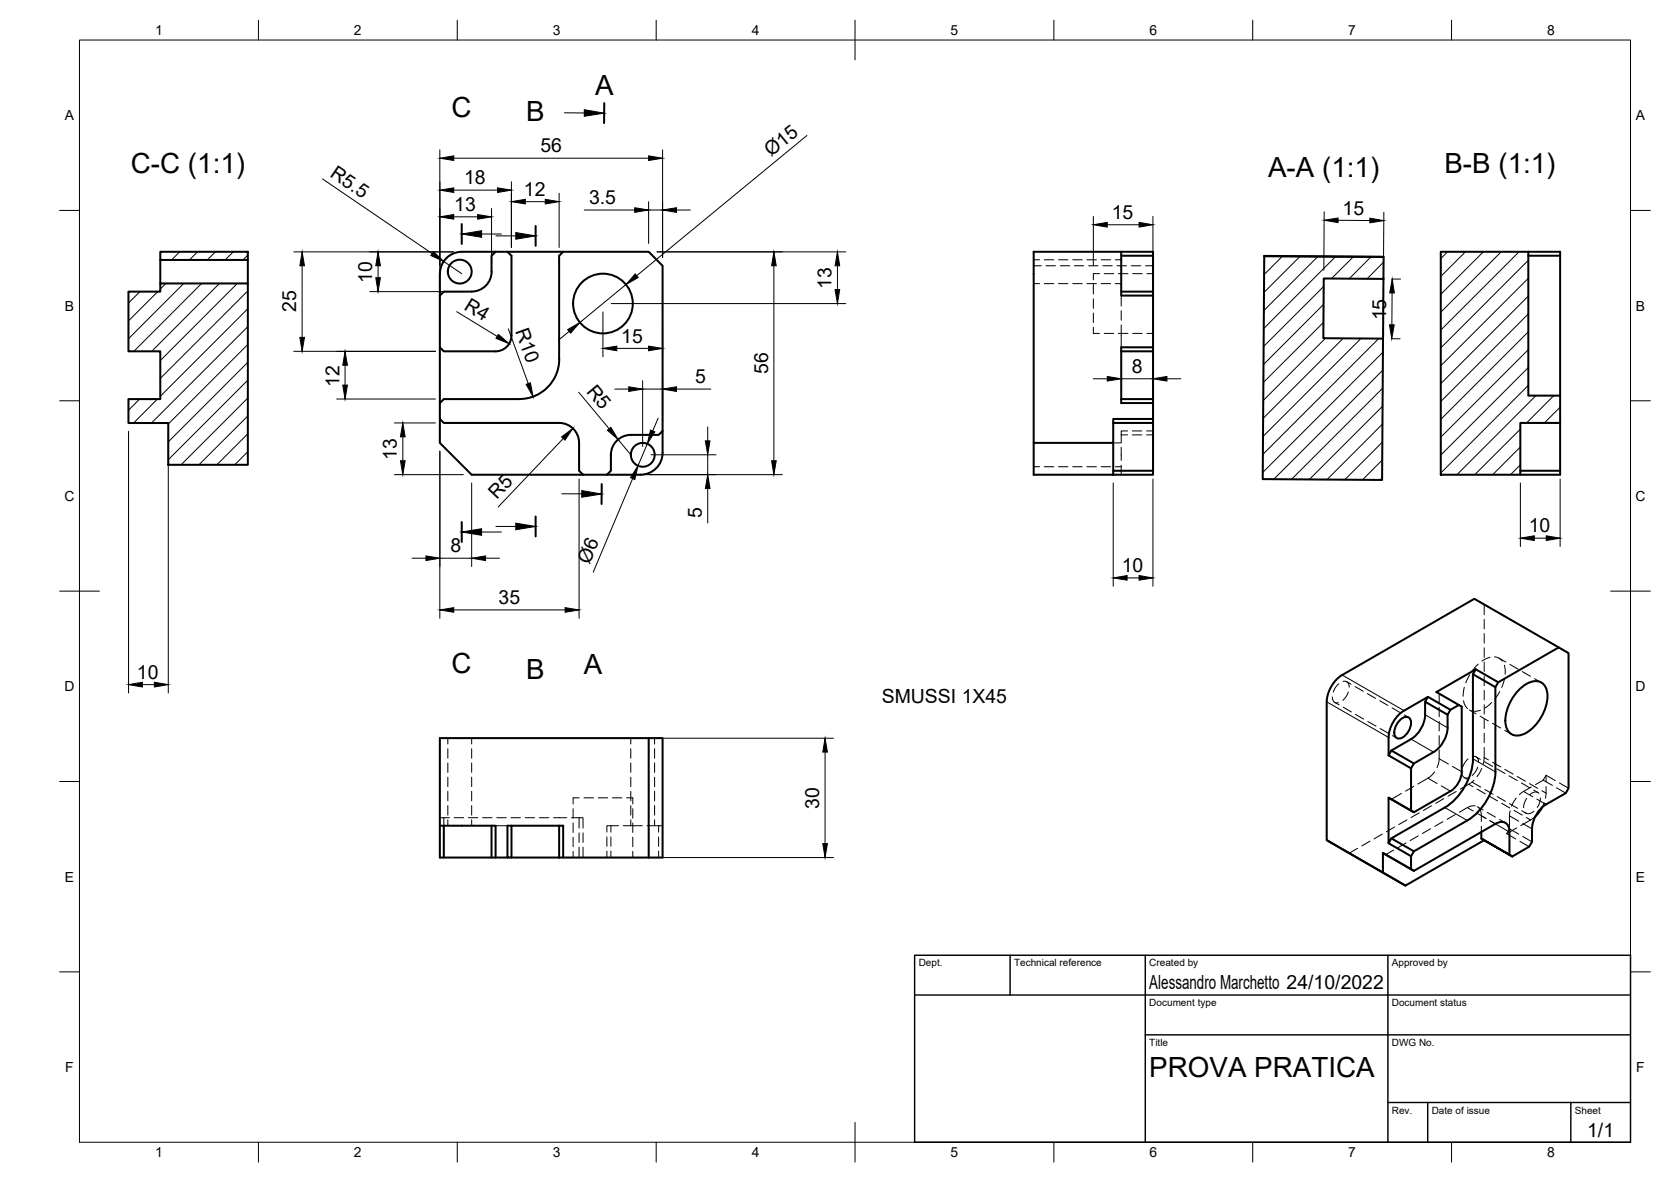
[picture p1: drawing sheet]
<svg xmlns="http://www.w3.org/2000/svg" width="420mm" height="297mm" viewBox="0 0 420 297" stroke-linecap="round" stroke-linejoin="round" font-family="sans-serif">
<!-- layer: Visible -->
<g fill="none" stroke="#000" stroke-width=".51">
<path d="M32.3 73.3h8v-2.1h22v45.6h-20v-10.5h-10v-6h8v-12h-8zM40.3 63.3h22v2h-22zM40.3 65.3v5.9M62.3 65.3v5.9M110.6 74.3l1-1h7a5 5 0 0 0 5-5v-4l1-1h3l1 1v20a4 4 0 0 1-4 4h-13l-1-1zM110.6 68.8v5.5M124.6 63.3h-8.5a5.5 5.5 0 0 0-5.5 5.5M127.6 63.3h14M281.9 63.3v11h8M281.9 64.3h8M281.9 73.3h8M317.9 64.4l30 .2v5.5l-15.1-.1-.1 15 15 .1-.2 35.5-30-.2z"/>
<path d="M317.9 64.4l30 .2M347.9 70.1l-.2 15M362.3 63.3h22v36.1h8v6.9h-10v13h-20zM384.3 63.3h8v36.1M384.3 64.3h8M110.6 87.3v14M281.9 88.3h8M289.9 88.3v12h-8M289.9 88.3v-25h-30v48h20v-6h10M289.9 87.3h-8v14h8M110.6 105.3v6l8 8h28M130.6 100.3h-19l-1 1v4l1 1h29a5 5 0 0 1 5 5"/>
<path d="M130.6 100.3a10 10 0 0 0 10-10v-26l1-1h21.5l3.5 3.5v41.5l-1 1h-7a5 5 0 0 0-5 5v4l-1 1h-6M145.6 111.3v7l1 1M166.6 108.3v5.5a5.5 5.5 0 0 1-5.5 5.5h-8.5M259.9 111.3v8h20M279.9 118.3h10v1h-10M279.9 106.3h10M279.9 111.3v8M289.9 100.3v18M382.3 118.3h10M392.3 106.3v13h-10M333.6 176.4v34.7l14.1 8.2v-4.9l7.1 4M337.5 169.6a8.5 8.5 0 0 0-3.9 6.7"/>
<path d="M358.3 176.3v3.3M358.3 179.6a7.8 7.8 0 0 1-3.5 6.1l-5 2.9M359.1 175.1l-.8 1.2 5.7 3.3M364.7 178.4l-5.6-3.3-6.1 3.5a8.5 8.5 0 0 0-3.8 6.7M366.8 177.2l.7 .4v16.3a6.2 6.2 0 0 1-2.8 4.9l-9.2 5.3-.7-.4v-10.6l.7-1.2 5-2.9a7.8 7.8 0 0 0 3.5-6.1M370.4 169.4l5.6 3.3v21.3M371.1 168.2l5.6 3.3M376 172.7l.7-1.2 15.2-8.8 2.5 1.4v34l-.7 1.2-5 2.8M382.3 173a4.9 4.9 0 0 1 5.3-1.5 4.2 4.2 0 0 1 1.4 4.4 11.5 11.5 0 0 1-6.1 8.7 2.97 2.97 0 0 1-4.3-2.6 11.4 11.4 0 0 1 3.7-9zM391.9 162.7l-21.2-12.2-33.2 19.1M163.1 185.5h3.5v30h-26M349.1 185.3v4.5"/>
<path d="M351.8 181.2a1.8 1.8 0 0 1 2.7-.6 3.9 3.9 0 0 1-2.9 5 1.81 1.81 0 0 1-.8-2.7zM355.5 191.9l-5.7-3.3-.7 1.2 5.7 3.3M364 182.9v-3.3l.7-1.2 2.1-1.2-5.6-3.3 9.9-5.7-.7 1.2v21.3M370.4 190.7a15.6 15.6 0 0 1-7.1 12.2l-13.5 7.8 5.7 3.2 13.4-7.7a15.6 15.6 0 0 0 7.1-12.3M110.6 207.5h14v8M111.6 207.5v8M123.6 207.5v8M127.6 215.5h-17v-30h52.5v30M128.6 215.5h12M128.6 207.5v8h-1v-8h14v8M140.6 207.5v8M333.6 211.1l19.8 11.5 19.8-11.5"/>
<path d="M347.7 214.4l7.8 4.4M347.7 219.3l5.7 3.3M349.1 211.9l5.7 3.3M349.1 200.5l5.7 3.2M355.5 204.1l-6.4-3.6v11.4l.7-1.2M372.5 210.7l7.8 4.5zM372.5 209.1v1.6M376 207l-20.5 11.8-.7-.4v-3.2l.7-1.3M376 207a2.16 2.16 0 0 1 2.5-.2 2.16 2.16 0 0 1 1.1 2.3l-.1 5.7M387.8 202.9l-1.7 2.2M388.8 202.1a7.8 7.8 0 0 0-3.6 6.2v3.2l-.7 1.3-4.2 2.4"/>
<circle cx="115.6" cy="68.3" r="3"/>
<circle cx="151.6" cy="76.3" r="7.5"/>
<circle cx="161.6" cy="114.3" r="3"/>
</g>
<!-- layer: Hidden -->
<g fill="none" stroke="#000" stroke-width=".25">
<path d="M259.9 66.8h1.9M259.9 71.3h1.5M259.9 65.3h1.5M262.6 71.3h2.4M262.6 65.3h2.4M263 66.8h2.4M266.1 71.3h2.4M266.1 65.3h2.4M266.6 66.8h2.4M269.7 71.3h2.4M269.7 65.3h2.4M270.2 66.8h2.3"/>
<path d="M273.3 71.3h2.4M273.3 65.3h2.4M273.7 66.8h2.4M274.9 78.7v2.4M274.9 75.1v2.4M274.9 71.5v2.4M276.5 68.8h-1.6v1.5M276.9 71.3h2.4M276.9 65.3h2.4M277.3 66.8h2.4M277.6 68.8h2.4M280.4 71.3h1.5"/>
<path d="M280.4 65.3h1.5M280.9 66.8h2.4M281.2 68.8h2.4M281.9 74.3v2.6M281.9 78.1v2.4M284.4 66.8h2.4M284.8 68.8h2.4M288 66.8h1.9M288.4 68.8h1.5M274.9 82.2v1.6h1.6M277.6 83.8h2.4M281.2 83.8h2.4"/>
<path d="M281.9 81.7v5.6M284.8 83.8h2.4M288.4 83.8h1.5M259.9 117.3h1.5M262.6 117.3h2.4M266.1 117.3h2.4M269.7 117.3h2.4M273.3 117.3h2.4M276.9 117.3h2.4M279.9 111.3h2M280.4 117.3h1.5M281.9 112.4v3.3"/>
<path d="M281.9 109.3v1.9M281.9 116.9v2.4M281.9 109.3h1.6M283.5 108.3h-1.6v1M284.7 108.3h2.4M284.7 109.3h2.4M288.3 108.3h1.6M288.3 109.3h1.6M370.7 150.5l2.5 1.4v2.6M373.2 155.6v2.4M373.2 159.2v2.4M373.2 151.9l2.3 1.4"/>
<path d="M376.6 153.9l2 1.2M379.7 155.6l2 1.2M382.8 157.4l2 1.2M385.8 159.2l2.1 1.2M335 175.1a1.23 1.23 0 0 0 1.5 1.5M335.6 176.5l1.1 .6M336.6 171.8l-.9 1.1-.5 1M337.7 171.2a1.25 1.25 0 0 1 1.5 1.5M337.7 177.7l2.1 1.2M338.6 171.3l1.1 .6M339 173.9l-.4 1-.9 1.1M340.7 172.5l2.1 1.2"/>
<path d="M340.8 179.5l2.1 1.2M343.8 174.3l2.1 1.2M346.9 176.1l2.1 1.2M350 177.9l2.1 1.2M353.1 179.7l1.1 .6M361.2 173.9l.7 .4M361.9 174.3v2.2M361.9 177.7v2.4M361.9 174.3l2.3 1.3M365.2 176.2l2.3 1.4M368 176.1l.3 1.1 .7 .9M368.2 172.7l-.3 2.3"/>
<path d="M369.4 178.4l1.7 1M369.5 169.6l-.9 2M371.7 166.9l-1.5 1.7M372.2 180l2 1.2M372.3 178.5l-1.3 .3-1-.1M373.2 162.8v2.4M373.2 166.4v2.3M373.2 170v2.3M373.2 173.5v2.4M373.2 177.1v2.4M374.6 165.2l-2 .9M375.1 176.5l-1.8 1.5"/>
<path d="M375.8 165.1l.9 .2 1 .8M376.9 165.4l1.7 1M377.1 173.8l-1.3 1.9M378.2 167.2l.3 2.2M378.3 170.6l-.7 2.1M379.6 167l2.1 1.2M382.8 168.8l2 1.2M385.8 170.5l1.7 1M389 161l2 1.2M392 162.8l2.4 1.3M112.6 185.5v1.5M112.6 188.2v2.3"/>
<path d="M112.6 191.7v2.4M112.6 195.3v2.4M112.6 198.9v2.4M118.6 185.5v1.5M118.6 188.2v2.3M118.6 191.7v2.4M118.6 195.3v2.4M118.6 198.9v2.4M158.6 185.5v1.5M158.6 188.2v2.3M158.6 191.7v2.4M158.6 195.3v2.4"/>
<path d="M158.6 198.9v2.4M164.6 185.5v1.5M164.6 188.2v2.3M164.6 191.7v2.4M164.6 195.3v2.4M164.6 198.9v2.4M343.9 181.3l2.1 1.2M347 183.1l2.1 1.2M350.1 184.9l1.1 .6M352.4 199.4l-2.6 1.5M355.5 197.6l-2.1 1.2M360.7 194l-1.2 1.3-3 1.7"/>
<path d="M361.9 188.5a8.8 8.8 0 0 1-.3 3.7l-.3 .7M361.9 181.3v2.4M361.9 184.9v2.3M366.1 198.9l-2 1.2M367.5 194a1.23 1.23 0 0 0 1.6 1.5M368.2 195.4l1 .6M369.1 190.7l-.9 1.1-.5 1M370.2 190.1a1.26 1.26 0 0 1 1.6 1.5M370.2 196.6l2.1 1.2M370.6 196.1l-.8 .7-2.6 1.5M371.1 190.2l1.1 .6M371.5 192.8l-.4 1-.9 1.1"/>
<path d="M372.6 193.1l-1.2 2.1M373.2 187.8v2.6l-.2 1.6M373.2 180.7v2.4M373.2 184.2v2.4M373.3 191.4l2 1.2M373.4 198.4l2 1.2M375.3 181.8l2 1.2M376.3 193.2l2.1 1.2M378.4 183.5l1.6 1M379.4 195l2.1 1.2M382.5 196.8l2.1 1.2M385 197.8l-2.9 1.9"/>
<path d="M385.6 198.6l1.1 .6M386.9 199.4a1.53 1.53 0 0 0-2.2 .3M388 196.1l-1.9 1.1M388.7 197.7l-.1 2.9M388.7 194.8v1.7M391.1 196.2l-2.4-1.4-.7 1.3 2.4 1.3M391.4 198l2.3 1.3M392.1 196.8l2.3 1.3M110.6 205.5h1v2M111.6 205.5h1.4M112.6 202.4v2.4M112.6 206v1.5"/>
<path d="M114.2 205.5h2.4M117.8 205.5h2.3M118.6 202.4v2.4M118.6 206v1.5M121.3 205.5h2.4M124.6 207.5h3M124.9 205.5h2.4M128.5 205.5h2.4M132.1 205.5h2.3M135.6 205.5h2.4M139.2 205.5h3.3M143.7 205.5h1.9"/>
<path d="M144.1 203.2v2.4M144.1 206.8v2.4M144.1 210.4v2.4M144.1 214v1.5M145.6 205.5h1v2.6M145.6 205.5v2.6M145.6 209.3v2.4M145.6 212.9v2.6M145.6 200.5h-1.5v1.5M146.6 209.3v2.4M146.6 212.9v2.6M146.8 200.5h2.4"/>
<path d="M150.4 200.5h2.4M152.6 210.3v2.4M152.6 213.9v1.6M153.6 207.5h-1v1.6M153.6 210.3v2.4M153.6 213.9v1.6M154 200.5h2.4M155.5 207.5h-1.9v1.6M156.7 207.5h1.9M157.5 200.5h1.6v1.5M158.6 207.5h2.9M158.6 202.4v2.4"/>
<path d="M158.6 206v1.5M159.1 203.2v2.4M159.1 206.8v2.4M159.1 210.4v2.4M159.1 214v1.5M162.7 207.5h2.9M164.6 202.4v2.4M164.6 206v1.5M165.6 210.3v2.4M165.6 213.9v1.6M166.6 207.5h-1v1.6M341.4 213.2l-2.2 1.2"/>
<path d="M344.5 211.4l-2.1 1.2M347.6 209.6l-2.1 1.2M350.4 213.6l-2 1.2M350.7 207.8l-2.1 1.2M353.5 211.8l-2 1.2M353.8 206l-2.1 1.2M356.6 210l-2 1.3M356.8 204.3l-2 1.2M359.7 208.3l-2 1.2M359.9 202.5l-2 1.2M362.8 206.5l-2.1 1.2M363 200.7l-2 1.2"/>
<path d="M365.9 204.7l-2 1.2M370.9 202.5l-1.5 .2-2.5 1.4M371.4 202.7l1.5 .9M371.9 203.1l.5 1 .1 2.3M372.5 207.6v1.5M374 204.2l2 1.1M376.4 200.2l2.1 1.2M377 205.9l1.5 .9M379.5 202l2.1 1.1M379.7 203.7l-.2 4.6M381.3 200.5l-1.2 2.1M381.3 208.1l-2.5 1.4"/>
<path d="M381.9 209.6l-2.4-1.3-.7 1.2 2.3 1.3M382.2 211.4l2.3 1.4M382.6 203.7l1.1 .7M382.9 210.2l2.3 1.3M383.9 200.6l-.6 1.1-.2 1.3M385.7 203.9a1.54 1.54 0 0 1-2.2 .2M386 205.2l-1.1 .9-2.5 1.4M387.3 200.5l-.2 1.4-.6 1M388.3 201.7l-.5 1.2"/>
</g>
<!-- layer: Visible Narrow -->
<path d="M333.6 176.4l15.5 8.9M337.5 169.6l15.5 9M358.3 179.6l5.7 3.3M354.8 185.7l5.6 3.3M370.4 190.7l5.6 3.3M363.3 202.9l5.6 3.3M376 207l3.5 2.1" fill="none" stroke="#000" stroke-width=".25"/>
<!-- layer: Hidden Narrow -->
<g fill="none" stroke="#000" stroke-width=".25">
<path d="M359.1 195.6l2.3 1.3M361.9 190.7l2.3 1.3M362.4 197.5l2.3 1.3M365.2 192.6l2.3 1.3M369.3 197.1l1.1 .6M371.4 198.3l2.1 1.2M373.2 190.4l1 .6M375.3 191.6l2.1 1.2M378.4 193.3l2 1.2M381.5 195.1l2 1.2M383.1 198.9l2.3 1.3M384.6 196.9l2 1.2"/>
<path d="M387.7 198.7l1 .6M368.9 203l1.5 .8M371.5 204.4l2 1.2M372.5 205l1.2 .7M374.5 200.1l2.1 1.2M374.5 206.2l1.5 .8M377.6 201.9l2 1.2M379.5 205l2.4 1.4M380.7 203.7l2.1 1.1M382.9 207l2.3 1.3M383.8 205.4l1.1 .7M386.4 200.8l2.3 1.3"/>
</g>
<!-- layer: BORDER -->
<g fill="none" stroke="#000" stroke-width=".25">
<path d="M20 10.1h390v276.9h-390zM65 5.1v5M115 5.1v5M165 5.1v5M215 5.1v10M265 5.1v5M315 5.1v5M365 5.1v5M15 52.9h5M410 52.9h5M15 100.7h5M410 100.7h5"/>
<path d="M15 148.6h10M405 148.6h10M15 196.4h5M410 196.4h5M15 244.2h5M410 244.2h5M65 287v5M115 287v5M165 287v5M215 282.1v9.9M265 287v5M315 287v5"/>
<path d="M365 287v5"/>
</g>
<!-- layer: TITLEBLOCK -->
<path d="M230 240.1h180v46.9h-180zM230 250h180M254 240.1v9.9M288 240.1v46.9M349 240.1v46.9M288 260.1h122M349 277.1h61M359 277.1v9.9M395 277.1v9.9" fill="none" stroke="#000" stroke-width=".36"/>
<!-- layer: FD_Dimensions -->
<g fill="none" stroke="#000" stroke-width=".25">
<path d="M110.6 37.7v47.5M114.1 39.8h49M166.6 37.7v27M202.9 34l-42.8 35.3M81.1 45l27.5 18.7M114.1 54.5h6M114.1 47.8h11M123.6 52.4v13.8M128.6 45.7v16.5M132.1 50.7h5M140.6 48.6v13.6M146.9 52.8h12.7"/>
<path d="M163.1 50.7v10.5M163.1 52.8h3.5M170.1 52.8h3.5M274.9 54.4v12.3M278.4 56.5h8M289.9 54.4v17.8M333 53.2l-.1 14.7M336.4 55.4h8M348 53.3l-.1 14.7M73.9 63.3h40.1M76 66.8v18M93 73.3h23.5"/>
<path d="M95.1 66.8v3M111.5 65.7l4.6 3.1M114.8 78.3l10.2 6.2M151.6 78.4v11.3M153.7 76.3h59M157.4 71.5l-11.6 9.6M165.2 63.3h47.5M194.6 66.8v49M210.6 66.8v6M349.9 70.1h2.2M350 73.6v8M73.9 88.3h35.6"/>
<path d="M86.8 91.8v5M127.8 82.6l5 13.8M143.1 83.3l-2.7 2.2M145.5 98.6l7.7 9.1M154.6 97.8h3.5M155.1 87.6h8M161.6 95.7v16.5M161.6 97.8h5M166.6 82v7.7M166.6 95.7v10.5M170.1 97.8h8.6M274.9 95.2h3.5"/>
<path d="M281.9 95.2h8M293.4 95.2h3.5M349.8 85.1h2.2M32.3 108.4v65.7M42.3 108.4v65.7M84.7 100.3h24.8M99.2 119.3h17.3M99.2 106.3h10.3M101.3 109.8v6M110.6 113.4v42M141.6 110.2l-16.3 17.2M154.7 119.3h42"/>
<path d="M155.4 110.4l3.2 3.9M162.8 111.5l-2.4 5.5M163.7 114.3h16.3M165.5 105.1l-1.4 3.2M177.9 107.3v3.5M177.9 114.3v5M118.6 121.4v21M145.6 120.4v35M159.1 120.3l-9.9 23.5M177.9 122.8v8.6M279.9 121.4v25.9M289.9 120.4v26.9"/>
<path d="M382.3 121.4v15.9M385.8 135.2h3M392.3 120.4v16.9M103.6 140.3h3.5M110.6 140.3h8M114.1 153.3h28M122.1 140.3h3.5M283.4 145.2h3M35.8 172h3M165.2 185.5h44.4M207.5 189v23M142.7 215.5h66.9"/>
</g>
<g fill="#000" stroke="#000" stroke-width=".25">
<path d="M110.6 39.8l3.5-.6v1.1zM163.1 39.2l3.5 .6-3.5 .5zM110.6 54.5l3.5-.6v1.2zM110.6 47.8l3.5-.6v1.2zM120.1 53.9l3.5 .6-3.5 .6zM125.1 47.2l3.5 .6-3.5 .6zM128.6 50.7l3.5-.6v1.2zM137.1 50.1l3.5 .6-3.5 .6zM159.6 52.2l3.5 .6-3.5 .6zM166.6 52.8l3.5-.6v1.2zM274.9 56.5l3.5-.6v1.2zM286.4 55.9l3.5 .6-3.5 .6z"/>
<path d="M333 55.3l3.4-.5v1.2zM344.4 54.8l3.5 .6-3.5 .6zM76 63.3l.6 3.5h-1.2zM95.1 63.3l.6 3.5h-1.2zM94.5 69.8h1.2l-.6 3.5zM109 63.2l2.5 2.5-3.2-1.5zM159.7 68.8l.8 1-3.1 1.7zM194.6 63.3l.6 3.5h-1.2zM210.6 63.3l.5 3.5h-1.1zM210 72.8h1.1l-.5 3.5zM350.1 70.1l.5 3.5h-1.2zM75.4 84.8h1.2l-.6 3.5z"/>
<path d="M86.8 88.3l.6 3.5h-1.2zM86.2 96.8h1.2l-.6 3.5zM125.3 84l2.7 2.4-3.3-1.4zM132.3 96.6l1.1-.4 .6 3.5zM142.7 82.8l3.1-1.7-2.3 2.6zM151.6 87.6l3.5-.6v1.1zM158.1 97.2l3.5 .6-3.5 .6zM163.1 87l3.5 .6-3.5 .5zM166.6 97.8l3.5-.6v1.2zM278.4 94.6l3.5 .6-3.5 .6zM289.9 95.2l3.5-.6v1.2zM349.4 81.6h1.2l-.7 3.5z"/>
<path d="M101.3 106.3l.6 3.5h-1.2zM100.7 115.8h1.2l-.6 3.5zM141.2 109.8l2.8-2.1-2 2.9zM152.7 108.1l.9-.7 1.8 3zM163.6 108.1l1.1 .4-1.9 3zM177.4 110.8h1.1l-.6 3.5zM194 115.8h1.2l-.6 3.5zM107.1 139.7l3.5 .6-3.5 .6zM118.6 140.3l3.5-.6v1.2zM160.4 117l-.8 3.5-1.1-.5zM177.9 119.3l.6 3.5h-1.1zM382.3 135.2l3.5-.6v1.2z"/>
<path d="M388.8 134.6l3.5 .6-3.5 .6zM110.6 153.3l3.5-.6v1.2zM142.1 152.7l3.5 .6-3.5 .6zM279.9 145.2l3.5-.6v1.2zM286.4 144.6l3.5 .6-3.5 .6zM32.3 172l3.5-.5v1.1zM38.8 171.5l3.5 .5-3.5 .6zM207.5 185.5l.5 3.5h-1.1zM206.9 212h1.1l-.5 3.5z"/>
</g>
<!-- layer: Hatching -->
<g fill="none" stroke="#000" stroke-width=".25">
<path d="M35.2 73.3l-2.9 2.8M39.7 73.3l-7.4 7.3M40.7 63.3l-.4 .4M41.7 71.2l-1.4 1.4M45.2 63.3l-2.1 2M46.2 71.2l-13.9 13.9M49.7 63.3l-2.1 2M50.7 71.2l-17 17.1M54.2 63.3l-2.1 2M55.2 71.2l-17.1 17.1M58.7 63.3l-2.1 2M59.7 71.2l-19.4 19.4"/>
<path d="M62.3 64.1l-1.2 1.2M62.3 73.1l-22 22M62.3 77.6l-22 22M317.9 64.4v.1M322.4 64.4l-4.5 4.6M326.9 64.5l-9.1 9M331.3 64.5l-13.5 13.5M332.8 76.5l-15.1 15.1M332.8 72l-15.1 15.1M335.8 64.5l-18 18.1M340.3 64.6l-5.5 5.4M344.7 64.6l-5.5 5.4"/>
<path d="M347.9 65.9l-4.2 4.2M364 63.3l-1.7 1.7M368.4 63.3l-6.1 6.2M373 63.3l-10.7 10.6M377.4 63.3l-15.1 15.1M381.9 63.3l-19.6 19.6M384.3 65.4l-22 22M384.3 69.9l-22 22M384.3 74.4l-22 22M384.3 78.9l-22 22M62.3 82.1l-24.2 24.2M62.3 86.6l-20 20"/>
<path d="M62.3 91l-20 20M62.3 95.5l-20 20M332.8 81l-15.1 15.1M333.3 85l-15.7 15.6M337.7 85l-20.1 20.1M342.2 85.1l-24.6 24.6M346.6 85.1l-29.1 29.1M347.7 97.5l-22.9 22.9M347.7 93l-27.4 27.4M347.7 88.5l-30.2 30.2M384.3 83.4l-22 22M384.3 87.9l-22 22"/>
<path d="M384.3 92.4l-22 21.9M384.3 96.8l-22 22.1M386.2 99.4l-19.9 19.9M390.7 99.4l-6.9 6.9M35.1 100.3l-2.8 2.8M39.6 100.3l-6 6M62.3 100l-16.7 16.8M62.3 104.5l-12.3 12.3M62.3 109l-7.8 7.8M62.3 113.5l-3.3 3.3M347.5 115.6l-4.9 5M347.6 111.1l-9.5 9.5"/>
<path d="M347.6 106.6l-13.9 13.9M347.6 102.1l-18.4 18.4M382.3 107.8l-11.5 11.5M382.3 112.3l-7 7M382.3 116.8l-2.5 2.5M392.3 102.3l-4 4M347.5 120.1l-.5 .5"/>
</g>
<!-- layer: Section Lines -->
<path d="M151.9 25.9v5M116.1 56.3v5M134.7 56.8v5M116.1 131.2v5M134.7 129.8v5M151.3 121.7v4.9" fill="none" stroke="#000" stroke-width=".51"/>
<path d="M141.9 28.3l5 .1M121.1 58.8h5M124.7 59.3h5M121.1 133.7h5M124.7 132.3h5M141.3 124.1h5" fill="none" stroke="#000" stroke-width=".25"/>
<path d="M146.9 27.6l5 .8-5 .8zM116.1 58.8l5-.8v1.6zM129.7 58.4l5 .9-5 .8zM116.1 133.7l5-.8v1.6zM129.7 131.5l5 .8-5 .8zM146.3 123.3l5 .8-5 .9z" fill="#000" stroke="#000" stroke-width=".25"/>
<g font-size="7">
<text x="149.6" y="23.9">A</text>
<text x="113.5" y="29.4">C</text>
<text x="132.3" y="30.5">B</text>
<text x="32.9" y="43.6">C-C (1:1)</text>
<text x="318.8" y="44.6">A-A (1:1)</text>
<text x="363.2" y="43.6">B-B (1:1)</text>
<text x="113.5" y="169">C</text>
<text x="132.3" y="170.6">B</text>
<text x="146.8" y="169.3">A</text>
<text x="289" y="270.6">PROVA PRATICA</text>
</g>
<g font-size="4.9">
<text x="135.9" y="38.3">56</text>
<text x="193.9" y="39.5" transform="rotate(-39 193.9 39.5)">Ø15</text>
<text x="82.7" y="44.3" transform="rotate(34 82.7 44.3)">R5.5</text>
<text x="116.7" y="46.3">18</text>
<text x="114.2" y="53">13</text>
<text x="131.7" y="49.3">12</text>
<text x="148.1" y="51.3">3.5</text>
<text x="337.6" y="53.9">15</text>
<text x="279.5" y="55">15</text>
<text x="93.6" y="71.1" transform="rotate(-90 93.6 71.1)">10</text>
<text x="116.4" y="77.6" transform="rotate(31 116.4 77.6)">R4</text>
<text x="209.1" y="72.7" transform="rotate(-90 209.1 72.7)">13</text>
<text x="74.5" y="78.5" transform="rotate(-90 74.5 78.5)">25</text>
<text x="129.5" y="83.1" transform="rotate(70 129.5 83.1)">R10</text>
<text x="348.5" y="80.5" transform="rotate(-90 348.5 80.5)">15</text>
<text x="156.2" y="86.1">15</text>
<text x="193.1" y="94" transform="rotate(-90 193.1 94)">56</text>
<text x="284.6" y="93.7">8</text>
<text x="85.4" y="97.1" transform="rotate(-90 85.4 97.1)">12</text>
<text x="147.3" y="98.4" transform="rotate(50 147.3 98.4)">R5</text>
<text x="174.8" y="96.3">5</text>
<text x="99.8" y="115.7" transform="rotate(-90 99.8 115.7)">13</text>
<text x="124.9" y="125.7" transform="rotate(-46 124.9 125.7)">R5</text>
<text x="176.5" y="130.2" transform="rotate(-90 176.5 130.2)">5</text>
<text x="384.4" y="133.8">10</text>
<text x="113.2" y="138.8">8</text>
<text x="148.2" y="142.1" transform="rotate(-67 148.2 142.1)">Ø6</text>
<text x="282" y="143.8">10</text>
<text x="125.4" y="151.8">35</text>
<text x="34.4" y="170.6">10</text>
<text x="221.7" y="176.7">SMUSSI 1X45</text>
<text x="206" y="203.2" transform="rotate(-90 206 203.2)">30</text>
<text x="289" y="248.5">Alessandro Marchetto 24/10/2022</text>
<text x="399.1" y="285.7">1/1</text>
</g>
<g font-size="3.5">
<text x="39" y="8.8">1</text>
<text x="89" y="8.8">2</text>
<text x="139" y="8.8">3</text>
<text x="189" y="8.8">4</text>
<text x="239" y="8.8">5</text>
<text x="289" y="8.8">6</text>
<text x="339" y="8.8">7</text>
<text x="389" y="8.8">8</text>
<text x="16.3" y="30.2">A</text>
<text x="411.3" y="30.2">A</text>
<text x="16.3" y="78">B</text>
<text x="411.3" y="78">B</text>
<text x="16.2" y="125.9">C</text>
<text x="411.2" y="125.9">C</text>
<text x="16.2" y="173.7">D</text>
<text x="411.2" y="173.7">D</text>
<text x="16.3" y="221.6">E</text>
<text x="411.3" y="221.6">E</text>
<text x="16.4" y="269.4">F</text>
<text x="411.4" y="269.4">F</text>
<text x="39" y="290.8">1</text>
<text x="89" y="290.8">2</text>
<text x="139" y="290.8">3</text>
<text x="189" y="290.8">4</text>
<text x="239" y="290.8">5</text>
<text x="289" y="290.8">6</text>
<text x="339" y="290.8">7</text>
<text x="389" y="290.8">8</text>
</g>
<g font-size="2.5">
<text x="231" y="242.9">Dept.</text>
<text x="255" y="242.9">Technical reference</text>
<text x="289" y="242.9">Created by</text>
<text x="350" y="242.9">Approved by</text>
<text x="289" y="252.8">Document type</text>
<text x="350" y="252.8">Document status</text>
<text x="289" y="262.9">Title</text>
<text x="350" y="262.9">DWG No.</text>
<text x="350" y="279.9">Rev.</text>
<text x="360" y="279.9">Date of issue</text>
<text x="396" y="279.9">Sheet</text>
</g>
</svg>
